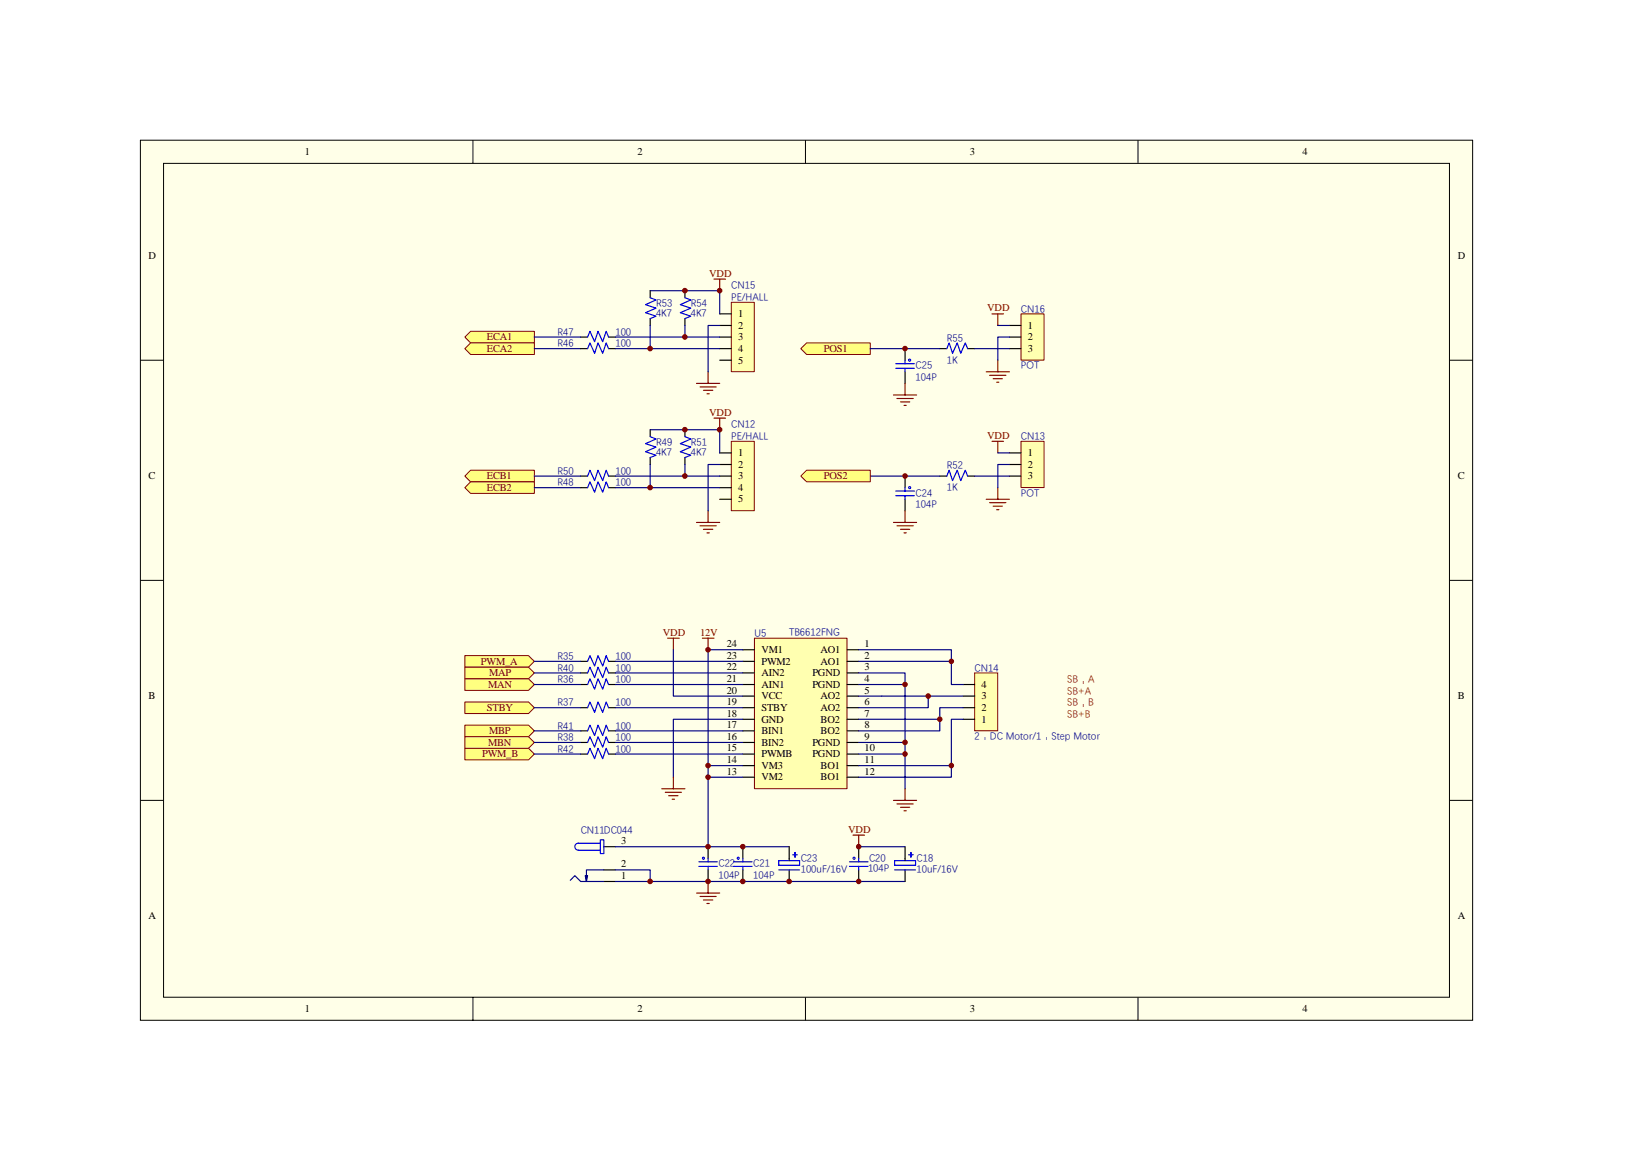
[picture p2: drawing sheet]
<svg xmlns="http://www.w3.org/2000/svg" width="297mm" height="210mm" viewBox="0 0 297 210" stroke-linecap="round" stroke-linejoin="round" font-family="sans-serif">
<path d="M25.4 25.4h241v159.1h-241z" fill="#ffffe8"/>
<g fill="none" stroke="#000" stroke-width=".18">
<path d="M25.4 25.4h241v159.1h-241zM29.6 29.5h232.6v150.9h-232.6zM85.6 25.4v4.1M145.7 25.4v4.1M205.9 25.4v4.1M25.4 65.2h4.2M262.2 65.2h4.2M25.4 105h4.2M262.2 105h4.2M25.4 144.8h4.2M262.2 144.8h4.2M85.6 180.4v4.2"/>
<path d="M145.7 180.4v4.2M205.9 180.4v4.2"/>
</g>
<path d="M176.3 121.7h4.2v10.5h-4.2z" fill="#ffffb0"/>
<path d="M176.3 121.7h4.2v10.5h-4.2z" fill="none" stroke="#800000" stroke-width=".18"/>
<path d="M174.2 130.1h2.1M174.2 128h2.1M174.2 125.9h2.1M174.2 123.8h2.1" fill="none" stroke="#000" stroke-width=".21"/>
<path d="M136.5 115.4h16.7v27.2h-16.7z" fill="#ffffb0"/>
<path d="M136.5 115.4h16.7v27.2h-16.7z" fill="none" stroke="#800000" stroke-width=".18"/>
<g fill="none" stroke="#000" stroke-width=".21">
<path d="M134.4 117.5h2.1M134.4 119.6h2.1M153.2 117.5h2.1M153.2 119.6h2.1M134.4 121.7h2.1M134.4 123.8h2.1M134.4 125.9h2.1M134.4 128h2.1M134.4 130.1h2.1M134.4 132.2h2.1M134.4 134.3h2.1M134.4 136.4h2.1"/>
<path d="M134.4 138.5h2.1M153.2 121.7h2.1M153.2 123.8h2.1M153.2 125.9h2.1M153.2 128h2.1M153.2 130.1h2.1M153.2 132.2h2.1M153.2 134.3h2.1M153.2 136.4h2.1M153.2 138.5h2.1M128.1 153.1v2.1M128.1 157.3v2.1"/>
<path d="M134.4 140.6h2.1M153.2 140.6h2.1"/>
</g>
<path d="M121.8 117.5v8.4h12.6M134.4 117.5h-6.3v23.1h6.3M155.3 117.5h16.8v6.3h2.1M128.1 138.5h6.3M155.3 121.7h8.4v21M159.5 125.9h14.7M174.2 128h-4.2v2.1h-14.7M174.2 130.1h-2.1v10.5h-16.8" fill="none" stroke="#000080" stroke-width=".21"/>
<path d="M120.8 115.4h2.1M121.8 115.4v2.1M161.6 144.8h4.2M162.3 145.4h2.9M162.9 146h1.7M163.5 146.6h.4M163.7 142.7v2.1" fill="none" stroke="#800000" stroke-width=".21"/>
<path d="M126.4 156.7h3.4M126.4 155.9h3.4M128.1 155.2v.7M128.1 156.7v.6" fill="none" stroke="#00f" stroke-width=".21"/>
<path d="M127.1 155.1h.3v.3h-.3z" fill-rule="evenodd" fill="#c0c0c0" stroke="#00f" stroke-width=".18"/>
<path d="M134.4 153.1v2.1M134.4 157.3v2.1" fill="none" stroke="#000" stroke-width=".21"/>
<path d="M132.7 156.7h3.4M132.7 155.9h3.4M134.4 155.2v.7M134.4 156.7v.6" fill="none" stroke="#00f" stroke-width=".21"/>
<path d="M133.4 155.1h.3v.3h-.3z" fill-rule="evenodd" fill="#c0c0c0" stroke="#00f" stroke-width=".18"/>
<path d="M134.4 130.1h-12.6v10.5M128.1 140.6v12.5h14.7M128.1 159.4h35.6M155.3 153.1h8.4" fill="none" stroke="#000080" stroke-width=".21"/>
<path d="M142.8 153.1v2.6M142.8 157.3v2.1M163.7 153.1v2.6M163.7 157.3v2.1" fill="none" stroke="#000" stroke-width=".21"/>
<path d="M140.9 155.7h3.7v.8h-3.7zM140.9 157.3h3.7M143.4 154.6h.8M143.8 154.2v.8M161.8 157.3h3.8M161.8 155.7h3.8v.8h-3.8zM164.4 154.6h.8M164.8 154.2v.8" fill="none" stroke="#00f" stroke-width=".21"/>
<path d="M119.7 142.7h4.2M120.4 143.3h2.9M121 143.9h1.7M121.6 144.5h.4M121.8 140.6v2.1M154.3 151h2.1M155.3 151v2.1" fill="none" stroke="#800000" stroke-width=".21"/>
<g fill="#ffff80" stroke="#800000" stroke-width=".18">
<path d="M84.1 118.6h11.5l1.1 1-1.1 1.1h-11.5z" fill-rule="evenodd"/>
<path d="M84.1 120.7h11.5l1.1 1-1.1 1.1h-11.5z" fill-rule="evenodd"/>
<path d="M84.1 135.3h11.5l1.1 1.1-1.1 1h-11.5z" fill-rule="evenodd"/>
<path d="M84.1 122.8h11.5l1.1 1-1.1 1.1h-11.5z" fill-rule="evenodd"/>
<path d="M84.1 131.1h11.5l1.1 1.1-1.1 1h-11.5z" fill-rule="evenodd"/>
<path d="M84.1 133.2h11.5l1.1 1.1-1.1 1h-11.5z" fill-rule="evenodd"/>
<path d="M84.1 127h11.5l1.1 1-1.1 1.1h-11.5z" fill-rule="evenodd"/>
</g>
<path d="M132.3 79.8h4.2v12.6h-4.2z" fill="#ffffb0"/>
<path d="M132.3 79.8h4.2v12.6h-4.2z" fill="none" stroke="#800000" stroke-width=".18"/>
<path d="M130.2 81.9h2.1M130.2 84h2.1M130.2 86.1h2.1M130.2 88.2h2.1M130.2 90.3h2.1" fill="none" stroke="#000" stroke-width=".21"/>
<path d="M129.2 75.6h2.1M130.2 75.6v2.1M126 94.5h4.2M126.6 95.1h3M127.3 95.7h1.6M127.9 96.4h.4M128.1 92.4v2.1" fill="none" stroke="#800000" stroke-width=".21"/>
<path d="M130.2 77.7v4.2" fill="none" stroke="#000080" stroke-width=".21"/>
<path d="M85.1 85h11.6v2.1h-11.6l-1-1z" fill-rule="evenodd" fill="#ffff80" stroke="#800000" stroke-width=".18"/>
<g fill="none" stroke="#000" stroke-width=".21">
<path d="M123.9 77.7v1.3M105 86.1h1.3M110.1 86.1h1.2M123.9 82.7v1.3M105 119.6h1.3M110.1 119.6h1.2M105 121.7h1.3M105 123.8h1.3M105 128h1.3M105 132.2h1.3M105 134.3h1.3M105 136.4h1.3"/>
<path d="M110.1 121.7h1.2M110.1 123.8h1.2M110.1 128h1.2M110.1 132.2h1.2M110.1 134.3h1.2M110.1 136.4h1.2M109.2 153.1h2.1M109.2 159.4h2.1M109.2 157.3h2.1"/>
</g>
<path d="M123.9 79l1.1 .4-1.9 .8 1.9 .7-1.9 .8 1.9 .6-1.1 .4M106.3 86.1l.4-1.1 .9 1.9 .6-1.9 .8 1.9 .7-1.9 .4 1.1M106.3 119.6l.4-1 .9 1.9 .6-1.9 .8 1.9 .7-1.9 .4 1M106.3 121.7l.4-1 .9 1.9 .6-1.9 .8 1.9 .7-1.9 .4 1M106.3 123.8l.4-1 .9 1.9 .6-1.9 .8 1.9 .7-1.9 .4 1M106.3 128l.4-1 .9 1.8 .6-1.8 .8 1.8 .7-1.8 .4 1M106.3 132.2l.4-1.1 .9 1.9 .6-1.9 .8 1.9 .7-1.9 .4 1.1M106.3 134.3l.4-1.1 .9 1.9 .6-1.9 .8 1.9 .7-1.9 .4 1.1M106.3 136.4l.4-1.1 .9 1.9 .6-1.9 .8 1.9 .7-1.9 .4 1.1M108.6 151.9h.6v2.5h-.6zM108.6 152.5h-4a.62 .62 0 0 0-.6 .6 .62 .62 0 0 0 .6 .7h4" fill="none" stroke="#00f" stroke-width=".21"/>
<g fill="none" stroke="#000080" stroke-width=".21">
<path d="M117.6 77.7h12.6M96.7 86.1h8.3M111.3 86.1h18.9M123.9 84v2.1M96.7 119.6h8.3M111.3 119.6h23.1M96.7 121.7h8.3M96.7 123.8h8.3M96.7 128h8.3M96.7 132.2h8.3M96.7 134.3h8.3M96.7 136.4h8.3"/>
<path d="M111.3 121.7h23.1M111.3 123.8h23.1M111.3 128h23.1M111.3 132.2h23.1M111.3 134.3h23.1M111.3 136.4h23.1M103.2 159.2l.8-.8 1 1h4.2M109.2 157.3h-3.1v2.1l-.2-1h.4l-.2 1M111.3 153.1h16.8"/>
</g>
<path d="M128.1 159.4v2.1M126 161.5h4.2M126.6 162.1h3M127.3 162.8h1.6M127.9 163.4h.4" fill="none" stroke="#800000" stroke-width=".21"/>
<path d="M85.1 87.1h11.6v2.1h-11.6l-1-1z" fill-rule="evenodd" fill="#ffff80" stroke="#800000" stroke-width=".18"/>
<path d="M96.7 88.2h8.3M111.3 88.2h18.9M117.6 84v4.2M130.2 84h-2.1v8.4" fill="none" stroke="#000080" stroke-width=".21"/>
<path d="M117.6 77.7v1.3M105 88.2h1.3M110.1 88.2h1.2M117.6 82.7v1.3" fill="none" stroke="#000" stroke-width=".21"/>
<path d="M117.6 79l1.1 .4-1.9 .8 1.9 .7-1.9 .8 1.9 .6-1.1 .4M106.3 88.2l.4-1.1 .9 1.9 .6-1.9 .8 1.9 .7-1.9 .4 1.1" fill="none" stroke="#00f" stroke-width=".21"/>
<path d="M127.1 115.4h2.1M128.1 115.4v2.1" fill="none" stroke="#800000" stroke-width=".21"/>
<path d="M132.3 54.7h4.2v12.5h-4.2z" fill="#ffffb0"/>
<path d="M132.3 54.7h4.2v12.5h-4.2z" fill="none" stroke="#800000" stroke-width=".18"/>
<path d="M130.2 56.8h2.1M130.2 58.9h2.1M130.2 61h2.1M130.2 63.1h2.1M130.2 65.2h2.1" fill="none" stroke="#000" stroke-width=".21"/>
<path d="M129.2 50.5h2.1M130.2 50.5v2.1M126 69.3h4.2M126.6 70h3M127.3 70.6h1.6M127.9 71.2h.4M128.1 67.2v2.1" fill="none" stroke="#800000" stroke-width=".21"/>
<path d="M130.2 52.6v4.2" fill="none" stroke="#000080" stroke-width=".21"/>
<path d="M84.1 61l1-1.1h11.6v2.1h-11.6z" fill-rule="evenodd" fill="#ffff80" stroke="#800000" stroke-width=".18"/>
<path d="M123.9 52.6v1.2M123.9 57.6v1.3M105 61h1.3M110.1 61h1.2" fill="none" stroke="#000" stroke-width=".21"/>
<path d="M123.9 53.8l1.1 .5-1.9 .8 1.9 .6-1.9 .9 1.9 .6-1.1 .4M106.3 61l.4-1.1 .9 1.9 .6-1.9 .8 1.9 .7-1.9 .4 1.1" fill="none" stroke="#00f" stroke-width=".21"/>
<path d="M117.6 52.6h12.6M123.9 58.9v2.1M96.7 61h8.3M111.3 61h18.9" fill="none" stroke="#000080" stroke-width=".21"/>
<path d="M84.1 63.1l1-1.1h11.6v2.1h-11.6z" fill-rule="evenodd" fill="#ffff80" stroke="#800000" stroke-width=".18"/>
<path d="M117.6 58.9v4.2M130.2 58.9h-2.1v8.3M96.7 63.1h8.3M111.3 63.1h18.9M155.3 119.6h16.8M155.3 125.9h4.2M155.3 136.4h8.4M155.3 134.3h8.4M155.3 123.8h8.4M155.3 138.5h16.8M167.9 125.9v2.1h-12.6M170 130.1v2.1h-14.7" fill="none" stroke="#000080" stroke-width=".21"/>
<path d="M117.6 52.6v1.2M117.6 57.6v1.3M105 63.1h1.3M110.1 63.1h1.2M163.7 86.1v2.1M163.7 90.3v2.1M170 86.1h1.3M175 86.1h1.3" fill="none" stroke="#000" stroke-width=".21"/>
<path d="M117.6 53.8l1.1 .5-1.9 .8 1.9 .6-1.9 .9 1.9 .6-1.1 .4M106.3 63.1l.4-1.1 .9 1.9 .6-1.9 .8 1.9 .7-1.9 .4 1.1M162 89.7h3.4M162 88.8h3.4M163.7 88.2v.6M163.7 89.7v.6M171.3 86.1l.4-1.1 .6 1.9 .9-1.9 .6 1.9 .8-1.9 .4 1.1" fill="none" stroke="#00f" stroke-width=".21"/>
<circle cx="164.6" cy="88.2" r=".2" fill="#c0c0c0" stroke="#00f" stroke-width=".18"/>
<path d="M161.6 94.5h4.2M162.3 95.1h2.9M162.9 95.7h1.7M163.5 96.4h.4M163.7 92.4v2.1" fill="none" stroke="#800000" stroke-width=".21"/>
<path d="M184.7 79.8h4.2v8.4h-4.2z" fill="#ffffb0"/>
<path d="M184.7 79.8h4.2v8.4h-4.2z" fill="none" stroke="#800000" stroke-width=".18"/>
<path d="M182.6 81.9h2.1M182.6 84h2.1M182.6 86.1h2.1" fill="none" stroke="#000" stroke-width=".21"/>
<path d="M179.4 79.8h2.1M180.5 79.8v2.1M178.4 90.3h4.2M179 90.9h3M179.7 91.5h1.6M180.3 92.2h.4M180.5 88.2v2.1" fill="none" stroke="#800000" stroke-width=".21"/>
<path d="M157.4 86.1h12.6M176.3 86.1h6.3M180.5 81.9h2.1" fill="none" stroke="#000080" stroke-width=".21"/>
<g fill="#ffff80" stroke="#800000" stroke-width=".18">
<path d="M144.9 63.1l1-1.1h11.5v2.1h-11.5z" fill-rule="evenodd"/>
<path d="M144.9 86.1l1-1.1h11.5v2.1h-11.5z" fill-rule="evenodd"/>
</g>
<path d="M163.7 63.1v2.1M163.7 67.2v2.1M170 63.1h1.3M175 63.1h1.3" fill="none" stroke="#000" stroke-width=".21"/>
<path d="M162 66.6h3.4M162 65.8h3.4M163.7 65.2v.6M163.7 66.6v.6M171.3 63.1l.4-1.1 .6 1.9 .9-1.9 .6 1.9 .8-1.9 .4 1.1" fill="none" stroke="#00f" stroke-width=".21"/>
<circle cx="164.6" cy="65.1" r=".2" fill="#c0c0c0" stroke="#00f" stroke-width=".18"/>
<path d="M161.6 71.4h4.2M162.3 72.1h2.9M162.9 72.7h1.7M163.5 73.3h.4M163.7 69.3v2.1" fill="none" stroke="#800000" stroke-width=".21"/>
<path d="M184.7 56.8h4.2v8.3h-4.2z" fill="#ffffb0"/>
<path d="M184.7 56.8h4.2v8.3h-4.2z" fill="none" stroke="#800000" stroke-width=".18"/>
<path d="M182.6 58.9h2.1M182.6 61h2.1M182.6 63.1h2.1M155.3 153.1v2.1M155.3 157.3v2.1" fill="none" stroke="#000" stroke-width=".21"/>
<path d="M179.4 56.8h2.1M180.5 56.8v2.1M178.4 67.2h4.2M179 67.9h3M179.7 68.5h1.6M180.3 69.1h.4M180.5 65.2v2" fill="none" stroke="#800000" stroke-width=".21"/>
<path d="M180.5 58.9h2.1M157.4 63.1h12.6M176.3 63.1h6.3M182.6 61h-2.1v4.2M182.6 84h-2.1v4.2M111.3 157.3h6.3v2.1M111.3 159.4h16.8" fill="none" stroke="#000080" stroke-width=".21"/>
<g fill="#800000" stroke="#800000" stroke-width=".18">
<circle cx="172.1" cy="119.6" r=".4"/>
<circle cx="170" cy="130.1" r=".41"/>
<circle cx="128.1" cy="140.6" r=".42"/>
<circle cx="128.1" cy="117.5" r=".41"/>
<circle cx="128.1" cy="138.5" r=".42"/>
<circle cx="128.1" cy="153.1" r=".42"/>
<circle cx="128.1" cy="159.4" r=".42"/>
<circle cx="134.4" cy="153.1" r=".42"/>
<circle cx="134.4" cy="159.4" r=".42"/>
<circle cx="130.2" cy="77.7" r=".42"/>
<circle cx="123.9" cy="77.7" r=".42"/>
<circle cx="123.9" cy="86.1" r=".42"/>
<circle cx="117.6" cy="88.2" r=".42"/>
<circle cx="130.2" cy="52.6" r=".42"/>
<circle cx="123.9" cy="52.6" r=".42"/>
<circle cx="123.9" cy="60.9" r=".42"/>
<circle cx="117.6" cy="63" r=".42"/>
<circle cx="163.7" cy="136.4" r=".41"/>
<circle cx="163.7" cy="134.3" r=".41"/>
<circle cx="163.7" cy="123.8" r=".41"/>
<circle cx="172.1" cy="138.5" r=".41"/>
<circle cx="167.9" cy="125.9" r=".41"/>
<circle cx="163.7" cy="86.1" r=".41"/>
<circle cx="163.7" cy="63" r=".41"/>
<circle cx="117.6" cy="159.4" r=".42"/>
<circle cx="142.8" cy="159.4" r=".42"/>
</g>
<path d="M153.7 156.7h3.3M153.7 155.9h3.3M155.3 155.2v.7M155.3 156.7v.6" fill="none" stroke="#00f" stroke-width=".21"/>
<circle cx="154.5" cy="155.2" r=".2" fill="#c0c0c0" stroke="#00f" stroke-width=".18"/>
<g fill="#800000" stroke="#800000" stroke-width=".18">
<circle cx="155.3" cy="153.1" r=".41"/>
<circle cx="155.3" cy="159.4" r=".41"/>
</g>
<g font-size="1.9">
<text x="55.2" y="28">1</text>
<text x="115.3" y="28">2</text>
<text x="175.5" y="28">3</text>
<text x="235.6" y="28">4</text>
<text x="26.9" y="46.9">D</text>
<text x="263.7" y="46.9">D</text>
<text x="133.6" y="57.4">1</text>
<text x="133.6" y="59.5">2</text>
<text x="185.9" y="59.5">1</text>
<text x="133.6" y="61.6">3</text>
<text x="133.6" y="63.6">4</text>
<text x="133.6" y="65.7">5</text>
<text x="185.9" y="61.6">2</text>
<text x="185.9" y="63.6">3</text>
<text x="133.6" y="82.5">1</text>
<text x="185.9" y="82.5">1</text>
<text x="26.9" y="86.7">C</text>
<text x="133.6" y="84.6">2</text>
<text x="133.6" y="86.7">3</text>
<text x="133.6" y="88.8">4</text>
<text x="185.9" y="84.6">2</text>
<text x="185.9" y="86.7">3</text>
<text x="263.7" y="86.7">C</text>
<text x="133.6" y="90.9">5</text>
<text x="131.5" y="119.1">23</text>
<text x="131.5" y="117.1">24</text>
<text x="137.7" y="118.1">VM1</text>
<text x="148.4" y="118.1">AO1</text>
<text x="156.4" y="117.1">1</text>
<text x="156.4" y="119.1">2</text>
<text x="131.5" y="125.4">20</text>
<text x="131.5" y="123.3">21</text>
<text x="131.5" y="121.2">22</text>
<text x="137.7" y="124.4">AIN1</text>
<text x="137.7" y="122.3">AIN2</text>
<text x="137.7" y="120.2">PWM2</text>
<text x="147" y="122.3">PGND</text>
<text x="147" y="124.4">PGND</text>
<text x="148.4" y="120.2">AO1</text>
<text x="156.4" y="121.2">3</text>
<text x="156.4" y="123.3">4</text>
<text x="156.4" y="125.4">5</text>
<text x="177.6" y="124.4">4</text>
<text x="26.9" y="126.5">B</text>
<text x="131.5" y="131.7">17</text>
<text x="131.5" y="129.6">18</text>
<text x="131.5" y="127.5">19</text>
<text x="137.7" y="130.7">GND</text>
<text x="137.7" y="128.6">STBY</text>
<text x="137.7" y="126.5">VCC</text>
<text x="148.4" y="126.5">AO2</text>
<text x="148.4" y="128.6">AO2</text>
<text x="148.4" y="130.7">BO2</text>
<text x="156.4" y="127.5">6</text>
<text x="156.4" y="129.6">7</text>
<text x="156.4" y="131.7">8</text>
<text x="177.6" y="130.7">1</text>
<text x="177.6" y="128.6">2</text>
<text x="177.6" y="126.5">3</text>
<text x="263.7" y="126.5">B</text>
<text x="131.5" y="135.9">15</text>
<text x="131.5" y="133.8">16</text>
<text x="137.7" y="137">PWMB</text>
<text x="137.7" y="134.9">BIN2</text>
<text x="137.7" y="132.8">BIN1</text>
<text x="147" y="134.9">PGND</text>
<text x="147" y="137">PGND</text>
<text x="148.4" y="132.8">BO2</text>
<text x="156.4" y="133.8">9</text>
<text x="156.4" y="135.9">10</text>
<text x="131.5" y="140.1">13</text>
<text x="131.5" y="138">14</text>
<text x="137.7" y="141.2">VM2</text>
<text x="137.7" y="139.1">VM3</text>
<text x="148.4" y="139.1">BO1</text>
<text x="148.4" y="141.2">BO1</text>
<text x="156.4" y="138">11</text>
<text x="156.4" y="140.1">12</text>
<text x="112.4" y="152.7">3</text>
<text x="112.4" y="159">1</text>
<text x="112.4" y="156.9">2</text>
<text x="26.9" y="166.3">A</text>
<text x="263.7" y="166.3">A</text>
<text x="55.2" y="183">1</text>
<text x="115.3" y="183">2</text>
<text x="175.5" y="183">3</text>
<text x="235.6" y="183">4</text>
</g>
<g font-size="1.9" fill="#800000">
<text x="128.3" y="50">VDD</text>
<text x="178.6" y="56.3">VDD</text>
<text x="88.1" y="61.6">ECA1</text>
<text x="88.1" y="63.6">ECA2</text>
<text x="149.1" y="63.6">POS1</text>
<text x="128.3" y="75.2">VDD</text>
<text x="178.6" y="79.4">VDD</text>
<text x="88.1" y="86.7">ECB1</text>
<text x="88.1" y="88.8">ECB2</text>
<text x="149.1" y="86.7">POS2</text>
<text x="119.9" y="115">VDD</text>
<text x="126.6" y="115">12V</text>
<text x="87" y="120.2">PWM_A</text>
<text x="88.3" y="124.4">MAN</text>
<text x="88.5" y="122.3">MAP</text>
<text x="88.1" y="128.6">STBY</text>
<text x="87.2" y="137">PWM_B</text>
<text x="88.3" y="134.9">MBN</text>
<text x="88.5" y="132.8">MBP</text>
<text x="153.5" y="150.6">VDD</text>
</g>
<g font-size="1.8" fill="#000080">
<text x="132.3" y="52.2">CN15</text>
<text x="118.7" y="55.3">R53</text>
<text x="118.7" y="57.2">4K7</text>
<text x="125" y="55.3">R54</text>
<text x="125" y="57.2">4K7</text>
<text x="132.3" y="54.3">PE/HALL</text>
<text x="184.7" y="56.3">CN16</text>
<text x="100.9" y="60.5">R47</text>
<text x="100.9" y="62.6">R46</text>
<text x="111.3" y="60.5">100</text>
<text x="111.3" y="62.6">100</text>
<text x="171.3" y="61.6">R55</text>
<text x="171.3" y="65.6">1K</text>
<text x="165.6" y="66.6">C25</text>
<text x="165.6" y="68.7">104P</text>
<text x="184.7" y="66.6">POT</text>
<text x="132.3" y="77.3">CN12</text>
<text x="118.7" y="80.4">R49</text>
<text x="118.7" y="82.3">4K7</text>
<text x="125" y="80.4">R51</text>
<text x="125" y="82.3">4K7</text>
<text x="132.3" y="79.4">PE/HALL</text>
<text x="184.7" y="79.4">CN13</text>
<text x="100.9" y="85.7">R50</text>
<text x="100.9" y="87.8">R48</text>
<text x="111.3" y="85.7">100</text>
<text x="111.3" y="87.8">100</text>
<text x="165.6" y="89.7">C24</text>
<text x="171.3" y="84.6">R52</text>
<text x="171.3" y="88.6">1K</text>
<text x="184.7" y="89.7">POT</text>
<text x="165.6" y="91.8">104P</text>
<text x="100.9" y="119.2">R35</text>
<text x="111.3" y="119.2">100</text>
<text x="136.5" y="115">U5</text>
<text x="142.8" y="114.8">TB6612FNG</text>
<text x="100.9" y="121.3">R40</text>
<text x="100.9" y="123.4">R36</text>
<text x="111.3" y="121.3">100</text>
<text x="111.3" y="123.4">100</text>
<text x="176.3" y="121.3">CN14</text>
<text x="100.9" y="127.6">R37</text>
<text x="100.9" y="131.8">R41</text>
<text x="111.3" y="127.6">100</text>
<text x="111.3" y="131.8">100</text>
<text x="100.9" y="133.9">R38</text>
<text x="100.9" y="136">R42</text>
<text x="111.3" y="133.9">100</text>
<text x="111.3" y="136">100</text>
<text x="176.3" y="133.6">2</text>
<text x="178.6" y="134.1" transform="rotate(-90 178.6 134.1)">-</text>
<text x="179.1" y="133.6">DC Motor/1</text>
<text x="189.7" y="134.1" transform="rotate(-90 189.7 134.1)">-</text>
<text x="190.2" y="133.6">Step Motor</text>
<text x="105" y="150.6">CN11DC044</text>
<text x="144.9" y="155.6">C23</text>
<text x="157.2" y="155.6">C20</text>
<text x="165.8" y="155.6">C18</text>
<text x="130" y="156.7">C22</text>
<text x="130" y="158.8">104P</text>
<text x="136.3" y="156.7">C21</text>
<text x="136.3" y="158.8">104P</text>
<text x="144.9" y="157.7">100uF/16V</text>
<text x="157" y="157.5">104P</text>
<text x="165.8" y="157.7">10uF/16V</text>
</g>
<g font-size="1.8" fill="#800000">
<text x="193.1" y="123.4">SB</text>
<text x="193.1" y="125.5">SB+A</text>
<text x="196.3" y="123.8" transform="rotate(-90 196.3 123.8)">-</text>
<text x="196.8" y="123.4">A</text>
<text x="193.1" y="129.7">SB+B</text>
<text x="193.1" y="127.6">SB</text>
<text x="196.3" y="128" transform="rotate(-90 196.3 128)">-</text>
<text x="196.8" y="127.6">B</text>
</g>
</svg>
